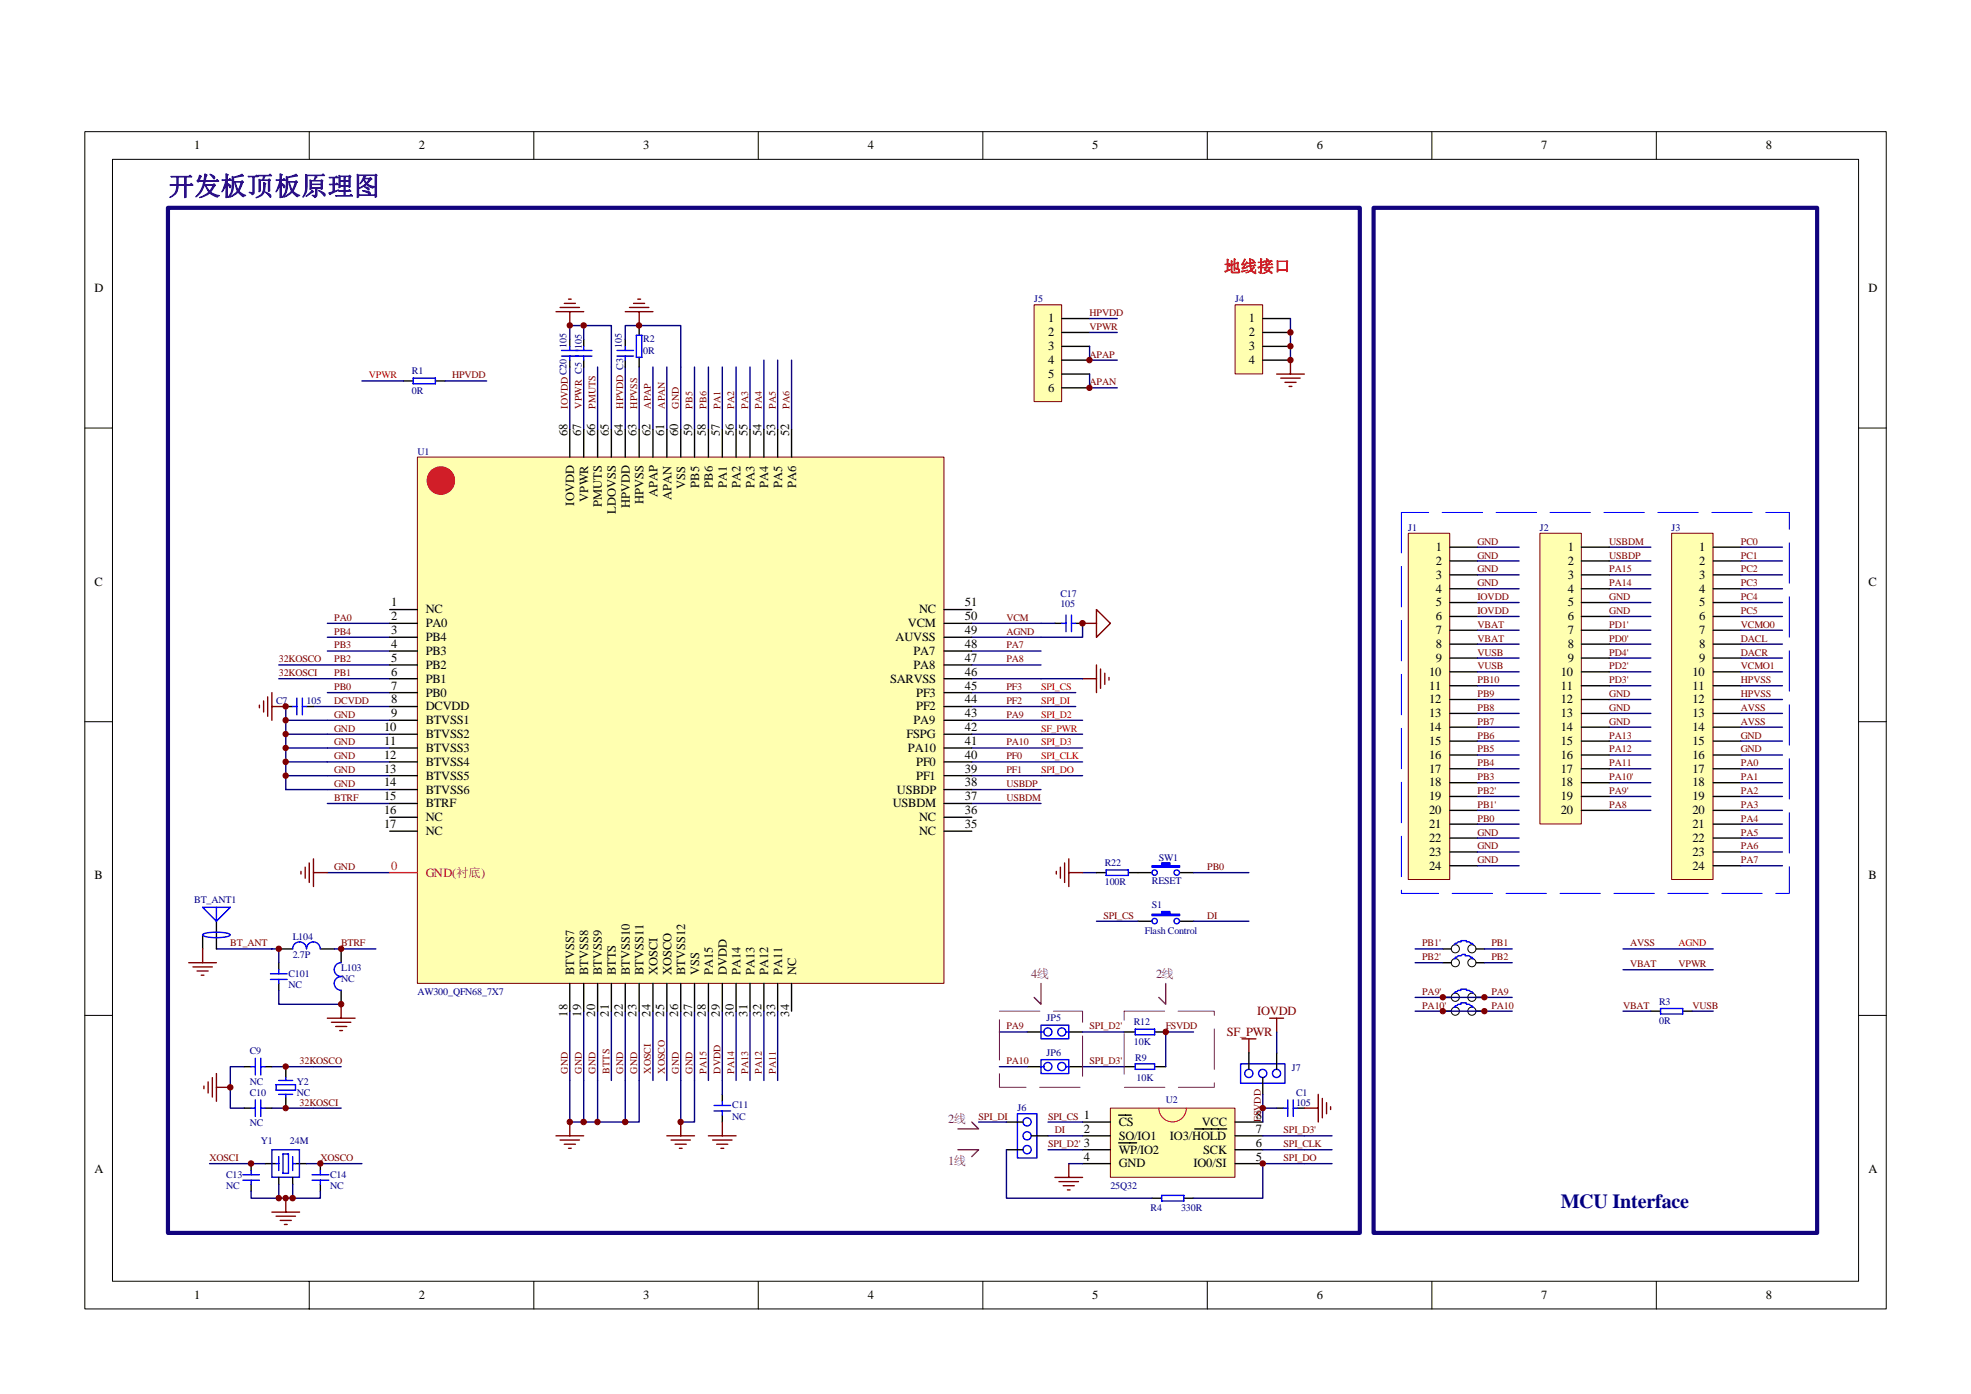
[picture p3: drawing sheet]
<svg xmlns="http://www.w3.org/2000/svg" width="297mm" height="210mm" viewBox="0 0 297 210" stroke-linecap="round" stroke-linejoin="round" font-family="sans-serif">
<g fill="none" stroke="#000" stroke-width=".15">
<path d="M12.8 19.8h271.5v177.4h-271.5zM46.6 19.8v4.2M80.5 19.8v4.2M114.3 19.8v4.2M148.1 19.8v4.2M181.9 19.8v4.2M215.8 19.8v4.2M249.6 19.8v4.2M17 24h263.1v169h-263.1zM12.8 64.5h4.2M280.1 64.5h4.2M12.8 108.7h4.2"/>
<path d="M280.1 108.7h4.2M12.8 153h4.2M280.1 153h4.2M46.6 193v4.2M80.5 193v4.2M114.3 193v4.2M148.1 193v4.2M181.9 193v4.2M215.8 193v4.2M249.6 193v4.2"/>
</g>
<path d="M25.3 31.3h179.6v154.4h-179.6zM207 31.3h66.9v154.4h-66.9z" fill="none" stroke="#11037e" stroke-width=".63"/>
<path d="M212.3 80.3h6.2v52.2h-6.2z" fill="#ffffb0"/>
<path d="M212.2 80.3h6.3v52.2h-6.3z" fill="none" stroke="#800000" stroke-width=".15"/>
<g fill="none" stroke="#000" stroke-width=".21">
<path d="M218.5 82.4h4.2M218.5 84.5h4.2M218.5 86.6h4.2M218.5 88.7h4.2M218.5 90.8h4.2M218.5 92.9h4.2M218.5 94.9h4.2M218.5 97h4.2M218.5 99.1h4.2M218.5 101.2h4.2M218.5 103.3h4.2M218.5 105.4h4.2"/>
<path d="M218.5 107.5h4.2M218.5 109.5h4.2M218.5 111.6h4.2M218.5 113.7h4.2M218.5 115.8h4.2M218.5 117.9h4.2M218.5 120h4.2M218.5 122.1h4.2M218.5 124.1h4.2M218.5 126.2h4.2M218.5 128.3h4.2M218.5 130.4h4.2"/>
</g>
<g fill="none" stroke="#000080" stroke-width=".21">
<path d="M222.7 82.4h6.2M222.7 84.5h6.2M222.7 86.6h6.2M222.7 88.7h6.2M222.7 90.8h6.2M222.7 92.9h6.2M222.7 94.9h6.2M222.7 97h6.2M222.7 99.1h6.2M222.7 101.2h6.2M222.7 103.3h6.2M222.7 105.4h6.2"/>
<path d="M222.7 107.5h6.2M222.7 109.5h6.2M222.7 111.6h6.2M222.7 113.7h6.2M222.7 115.8h6.2M222.7 117.9h6.2M222.7 120h6.2M222.7 122.1h6.2M222.7 124.1h6.2M222.7 126.2h6.2M222.7 128.3h6.2M222.7 130.4h6.2"/>
</g>
<path d="M251.9 80.3h6.3v52.2h-6.3z" fill="#ffffb0"/>
<path d="M251.9 80.3h6.3v52.2h-6.3z" fill="none" stroke="#800000" stroke-width=".15"/>
<g fill="none" stroke="#000" stroke-width=".21">
<path d="M258.2 82.4h4.2M258.2 84.5h4.2M258.2 86.6h4.2M258.2 88.7h4.2M258.2 90.8h4.2M258.2 92.9h4.2M258.2 94.9h4.2M258.2 97h4.2M258.2 99.1h4.2M258.2 101.2h4.2M258.2 103.3h4.2M258.2 105.4h4.2"/>
<path d="M258.2 107.5h4.2M258.2 109.5h4.2M258.2 111.6h4.2M258.2 113.7h4.2M258.2 115.8h4.2M258.2 117.9h4.2M258.2 120h4.2M258.2 122.1h4.2M258.2 124.1h4.2M258.2 126.2h4.2M258.2 128.3h4.2M258.2 130.4h4.2"/>
</g>
<g fill="none" stroke="#000080" stroke-width=".21">
<path d="M242.5 82.4h6.3M242.5 84.5h6.3M242.5 86.6h6.3M242.5 88.7h6.3M242.5 90.8h6.3M242.5 92.9h6.3M242.5 94.9h6.3M242.5 97h6.3M242.5 99.1h6.3M262.4 82.4h6.2M262.4 84.5h6.2M262.4 86.6h6.2"/>
<path d="M262.4 88.7h6.2M262.4 90.8h6.2M262.4 92.9h6.2M262.4 94.9h6.2M262.4 97h6.2M262.4 99.1h6.2M242.5 101.2h6.3M242.5 103.3h6.3M242.5 105.4h6.3M242.5 107.5h6.3M242.5 109.5h6.3M242.5 111.6h6.3"/>
<path d="M242.5 113.7h6.3M242.5 115.8h6.3M242.5 117.9h6.3M242.5 120h6.3M262.4 101.2h6.2M262.4 103.3h6.2M262.4 105.4h6.2M262.4 107.5h6.2M262.4 109.5h6.2M262.4 111.6h6.2M262.4 113.7h6.2M262.4 115.8h6.2"/>
<path d="M262.4 117.9h6.2M262.4 120h6.2M242.5 122.1h6.3M262.4 122.1h6.2M262.4 124.1h6.2M262.4 126.2h6.2M262.4 128.3h6.2M262.4 130.4h6.2"/>
</g>
<path d="M232.1 80.3h6.2v43.8h-6.2z" fill="#ffffb0"/>
<path d="M232.1 80.3h6.2v43.8h-6.2z" fill="none" stroke="#800000" stroke-width=".15"/>
<g fill="none" stroke="#000" stroke-width=".21">
<path d="M238.3 82.4h4.2M238.3 84.5h4.2M238.3 86.6h4.2M238.3 88.7h4.2M238.3 90.8h4.2M238.3 92.9h4.2M238.3 94.9h4.2M238.3 97h4.2M238.3 99.1h4.2M238.3 101.2h4.2M238.3 103.3h4.2M238.3 105.4h4.2"/>
<path d="M238.3 107.5h4.2M238.3 109.5h4.2M238.3 111.6h4.2M238.3 113.7h4.2M238.3 115.8h4.2M238.3 117.9h4.2M238.3 120h4.2M238.3 122.1h4.2"/>
</g>
<path d="M186.2 45.9h4.1v10.4h-4.1z" fill="#ffffb0"/>
<path d="M186.1 45.9h4.2v10.4h-4.2z" fill="none" stroke="#800000" stroke-width=".15"/>
<path d="M190.3 48h4.2M190.3 50.1h4.2M190.3 52.2h4.2M190.3 54.3h4.2" fill="none" stroke="#000" stroke-width=".21"/>
<path d="M192.4 56.3h4.2M193 57h2.9M193.7 57.6h1.6M194.3 58.2h.4M194.5 54.3v2" fill="none" stroke="#800000" stroke-width=".21"/>
<path d="M194.5 48v6.3" fill="none" stroke="#000080" stroke-width=".21"/>
<path d="M167.4 166.9h18.7v10.4h-18.7z" fill="#ffffb0"/>
<path d="M167.3 166.9h18.8v10.4h-18.8z" fill="none" stroke="#800000" stroke-width=".15"/>
<g fill="none" stroke="#000" stroke-width=".21">
<path d="M85.9 51.1v1.1M85.9 54.3v1M88 51.1v1.1M88 54.3v1M94.2 51.1v1.1M94.2 54.3v1M159 93.9h1M162.1 93.9h1M43.1 106.4h1M46.2 106.4h1M108.9 164.8v1.1M108.9 168v1"/>
<path d="M163.1 169h4.2M163.1 171.1h4.2M163.1 173.2h4.2M163.1 175.3h4.2M168.6 168h1.9M168.6 172.1h2.7M180.1 170.1h4.8M186.1 169h4.2M186.1 171.1h4.2M186.1 173.2h4.2M186.1 175.3h4.2"/>
</g>
<path d="M174.6 166.9a2.07 2.07 0 0 0 2.1 2.1 2.07 2.07 0 0 0 2.1-2.1" fill="none" stroke="#bf0000" stroke-width=".15"/>
<g fill="none" stroke="#800000" stroke-width=".21">
<path d="M83.8 46.9h4.2M84.4 46.3h2.9M85 45.7h1.7M85.7 45.1h.4M85.9 46.9v2.1M163.1 93.9h2.1M165.2 91.8l2.1 2.1-2.1 2.1zM187.2 156.5h2.1M188.2 156.5v2.1M106.8 171.1h4.1M107.4 171.7h2.9M108 172.4h1.7"/>
<path d="M108.6 173h.5M108.9 169v2.1M159 177.4h4.1M159.6 178h2.9M160.2 178.6h1.7M160.9 179.2h.4M161.1 175.3v2.1"/>
</g>
<g fill="none" stroke="#000080" stroke-width=".21">
<path d="M85.9 49v2.1M85.9 55.3v9.4M88 55.3v9.4M92.1 55.3v9.4M94.2 55.3v9.4M96.3 55.3v9.4M98.4 55.3v9.4M100.5 55.3v9.4M102.6 55.3v9.4M104.7 55.3v9.4M106.8 55.3v9.4M108.9 55.3v9.4"/>
<path d="M110.9 55.3v9.4M113 55.3v9.4M49.3 98.1h9.4M49.3 96h9.4M49.3 93.9h9.4M42 100.2h16.7M42 102.2h16.7M47.2 106.4h11.5M49.3 104.3h9.4M49.3 110.6h9.4M49.3 116.8h9.4M49.3 108.5h9.4"/>
<path d="M49.3 112.7h9.4M49.3 114.8h9.4M49.3 118.9h9.4M156.9 106.4h5.2M156.9 110.6h6.2M156.9 116.8h6.2M49.3 121h9.4M49.3 131.4h9.4M85.9 152.3v10.5M88 152.3v10.5M90.1 152.3v10.5M92.1 152.3v10.5"/>
<path d="M94.2 152.3v10.5M96.3 152.3v10.5M98.4 152.3v10.5M100.5 152.3v10.5M102.6 152.3v10.5M104.7 152.3v10.5M108.9 162.8v2M157.9 171.1h5.2M157.9 169h5.2M157.9 173.2h5.2M161.1 175.3h2M190.3 171.1h6.3"/>
<path d="M190.3 175.3h6.3M190.3 173.2h6.3"/>
</g>
<g fill="none" stroke="#00f" stroke-width=".21">
<path d="M84.6 52.8h4.6M84.6 53.6h4.6M85.9 52.2v.6M85.9 53.6v.7M88 52.2v.6M88 53.6v.7M93 52.8h2.5M93 53.6h2.5M94.2 52.2v.6M94.2 53.6v.7M160 93.9h.7M160.7 92.6v2.5"/>
<path d="M161.5 93.9h.6M161.5 92.6v2.5M44.1 106.4h.6M44.7 105.2v2.5M45.6 106.4h.6M45.6 105.2v2.5M107.6 166.5h2.5M107.6 167.3h2.5M108.9 165.9v.6M108.9 167.3v.7"/>
</g>
<g fill="none" stroke="#11037e" stroke-width=".21">
<path d="M115.1 54.3v10.4M117.2 54.3v10.4M119.3 54.3v10.4M146.4 98.1h10.5M146.4 96h10.5M146.4 93.9h10.5M146.4 104.3h15.7M146.4 118.9h10.5M146.4 106.4h10.5M146.4 110.6h10.5M146.4 114.8h16.7M146.4 116.8h10.5"/>
<path d="M146.4 108.5h16.7M146.4 100.2h10.5M146.4 112.7h16.7M146.4 102.2h10.5M146.4 121h10.5M106.8 152.3v10.5M108.9 152.3v10.5M110.9 152.3v10.5M113 152.3v10.5"/>
</g>
<path d="M62.9 68.9h79.4v79.2h-79.4z" fill="#ffffb0"/>
<path d="M62.9 68.9h79.4v79.2h-79.4z" fill="none" stroke="#800000" stroke-width=".15"/>
<g fill="none" stroke="#000" stroke-width=".21">
<path d="M60.8 57.4h1.5M65.6 57.4h1.5M96.3 49v1.5M96.3 53.8v1.5M85.9 64.7v4.2M88 64.7v4.2M90.1 64.7v4.2M92.1 64.7v4.2M94.2 64.7v4.2M96.3 64.7v4.2M98.4 64.7v4.2M100.5 64.7v4.2"/>
<path d="M102.6 64.7v4.2M104.7 64.7v4.2M106.8 64.7v4.2M108.9 64.7v4.2M110.9 64.7v4.2M113 64.7v4.2M115.1 64.7v4.2M117.2 64.7v4.2M119.3 64.7v4.2M58.7 91.8h4.2M58.7 93.9h4.2M58.7 96h4.2"/>
<path d="M58.7 98.1h4.2M142.3 91.8h4.1M142.3 93.9h4.1M142.3 96h4.1M142.3 98.1h4.1M58.7 100.2h4.2M58.7 102.2h4.2M58.7 104.3h4.2M58.7 106.4h4.2M58.7 108.5h4.2M58.7 110.6h4.2M58.7 112.7h4.2"/>
<path d="M58.7 114.8h4.2M58.7 116.8h4.2M58.7 118.9h4.2M142.3 100.2h4.1M142.3 102.2h4.1M142.3 104.3h4.1M142.3 106.4h4.1M142.3 108.5h4.1M142.3 110.6h4.1M142.3 112.7h4.1M142.3 114.8h4.1M142.3 116.8h4.1"/>
<path d="M142.3 118.9h4.1M32.6 138.8v4.1M58.7 121h4.2M58.7 123.1h4.2M58.7 125.2h4.2M142.3 121h4.1M142.3 123.1h4.1M142.3 125.2h4.1M165.2 131.4h1.5M170 131.4h3.6M171.5 138.8h2.1M177.8 131.4h2.1"/>
<path d="M177.8 138.8h2.1M30.5 140.8v2.1M42 145v1.1M42 148.1v1.1M42 142.9h2.1M48.3 142.9h2.1M51.4 142.9v2.1M51.4 149.2v2.1M85.9 148.1v4.2M88 148.1v4.2M90.1 148.1v4.2M92.1 148.1v4.2"/>
<path d="M94.2 148.1v4.2M96.3 148.1v4.2M98.4 148.1v4.2M100.5 148.1v4.2M102.6 148.1v4.2M104.7 148.1v4.2M106.8 148.1v4.2M108.9 148.1v4.2M110.9 148.1v4.2M113 148.1v4.2M115.1 148.1v4.2M117.2 148.1v4.2"/>
<path d="M119.3 148.1v4.2M154.8 155.4h2.1M161.1 155.4h2M169.4 155.4h1.7M174 155.4h1.7M217.5 142.9h1.2M217.5 145h1.2M217.5 150.2h1.2M217.5 152.3h1.2M222.5 142.9h1.2M222.5 145h1.2M222.5 150.2h1.2"/>
<path d="M222.5 152.3h1.2M36.8 166.9h1M36.8 160.7h1M37.8 175.3v1M37.8 178.4v1.1M39.9 175.3h1.7M39.9 166.9h1.1M39.9 160.7h1.1M42 177.4v1M43.1 160.7v1.6M43.1 165.2v1.7M44.1 177.4v1"/>
<path d="M44.5 175.3h1.7M48.3 175.3v1M48.3 178.4v1.1M154.8 160.7h2.1M161.1 160.7h2M169.4 160.7h1.7M174 160.7h1.7M192.4 166.9h1M195.5 166.9h1.1"/>
</g>
<circle cx="66.4" cy="72.4" r="2.08" fill="#ee0e22" stroke="#ee0e22" stroke-width=".15"/>
<path d="M58.7 131.4h4.2" fill="none" stroke="#ee0e22" stroke-width=".21"/>
<g fill="none" stroke="#000080" stroke-width=".21">
<path d="M54.5 57.4h6.3M67.1 57.4h6.2M85.9 49h6.2v6.3M88 49v2.1M90.1 55.3v9.4M94.2 51.1v-2.1h8.4v6.3M156.9 93.9h2.1M163.1 93.9v2.1h-6.2M43.1 112.7h6.2M43.1 114.8h6.2M43.1 116.8h6.2M43.1 106.4v12.5h6.2"/>
<path d="M43.1 110.6h6.2M43.1 108.5h6.2M156.9 102.2h6.2M163.1 131.4h2.1M165.2 138.8h6.3M179.9 131.4h8.3M179.9 138.8h8.3M32.6 142.9h9.4v2.1M42 149.2v2.1h9.4M50.4 142.9h6.2M115.1 152.3v10.5M117.2 152.3v10.5"/>
<path d="M150.6 155.4h4.2M163.1 155.4h6.3M179.9 155.4h-4.2v5.3M213.3 142.9h4.2M213.3 145h4.2M213.3 150.2h4.2M213.3 152.3h4.2M223.7 142.9h4.2M223.7 145h4.2M223.7 150.2h4.2M223.7 152.3h4.2M244.6 142.9h13.6"/>
<path d="M244.6 146.1h13.6M31.6 175.3h8.3M36.8 160.7h-2.1v6.2h2.1M37.8 179.5v1h10.5v-1M41 160.7h10.4M41 166.9h10.4M42 178.4v2.1M44.1 178.4v2.1M46.2 175.3h8.3M85.9 162.8v6.2h4.2v-6.2M88 162.8v6.2M94.2 162.8v6.2h-4.1"/>
<path d="M96.3 162.8v6.2h-2.1M102.6 162.8v6.2h2.1v-6.2M150.6 160.7h4.2M163.1 160.7h6.3M192.4 166.9h-2.1v2.1M196.6 175.3h4.1M196.6 171.1h4.1M196.6 173.2h4.1"/>
</g>
<g fill="#800000" stroke="#800000" stroke-width=".15">
<circle cx="163.1" cy="93.9" r=".42"/>
<circle cx="85.9" cy="169" r=".41"/>
<circle cx="88" cy="169" r=".42"/>
<circle cx="90" cy="169" r=".41"/>
<circle cx="94.2" cy="169" r=".42"/>
<circle cx="102.6" cy="169" r=".41"/>
<circle cx="43" cy="106.4" r=".4"/>
<circle cx="43" cy="112.7" r=".4"/>
<circle cx="43" cy="114.8" r=".41"/>
<circle cx="43" cy="116.8" r=".4"/>
<circle cx="43" cy="110.6" r=".4"/>
<circle cx="43" cy="108.5" r=".41"/>
<circle cx="96.3" cy="49" r=".4"/>
<circle cx="85.9" cy="49" r=".4"/>
<circle cx="88" cy="49" r=".41"/>
<circle cx="48.3" cy="175.3" r=".4"/>
<circle cx="37.8" cy="175.3" r=".41"/>
<circle cx="42" cy="180.5" r=".41"/>
<circle cx="44.1" cy="180.5" r=".42"/>
<circle cx="43" cy="160.7" r=".4"/>
<circle cx="43" cy="166.9" r=".4"/>
<circle cx="42" cy="142.9" r=".4"/>
<circle cx="51.4" cy="151.3" r=".41"/>
<circle cx="51.4" cy="142.9" r=".4"/>
</g>
<path d="M211.2 77.2v57.4h58.5v-57.4h-58.5" fill="none" stroke="#00f" stroke-width=".15" stroke-dasharray="6.1 2"/>
<g fill="none" stroke="#800000" stroke-width=".21">
<path d="M94.2 46.9h4.2M94.9 46.3h2.9M95.5 45.7h1.7M96.1 45.1h.4M96.3 46.9v2.1M39.1 106.2v.4M39.7 105.6v1.7M40.3 105v2.9M41 104.3v4.2M41 106.4h2.1M163.1 102.2h2.1M165.2 100.2v4.1"/>
<path d="M165.9 100.8v2.9M166.5 101.4v1.7M167.1 102v.4M45.4 131.3v.4M46 130.6v1.7M46.6 130v2.9M47.2 129.4v4.1M47.2 131.4h2.1M28.4 145h4.2M29.1 145.6h2.9M29.7 146.3h1.7M30.3 146.9h.4"/>
<path d="M30.5 142.9v2.1M49.3 153.4h4.2M50 154h2.9M50.6 154.6h1.7M51.2 155.2h.4M51.4 151.3v2.1M30.7 163.6v.4M31.4 163v1.6M32 162.3v2.9M32.6 161.7v4.2M32.6 163.8h2.1M83.8 171.1h4.2"/>
<path d="M84.4 171.7h2.9M85 172.4h1.7M85.7 173h.4M85.9 169v2.1M100.5 171.1h4.2M101.1 171.7h3M101.7 172.4h1.7M102.4 173h.4M102.6 169v2.1M196.6 166.9h2.1M198.7 164.8v4.2M199.3 165.5v2.9"/>
<path d="M199.9 166.1v1.7M200.5 166.7v.4M41 182.6h4.1M41.6 183.2h2.9M42.2 183.8h1.7M42.9 184.4h.4M43.1 180.5v2.1"/>
</g>
<g fill="none" stroke="#00f" stroke-width=".21">
<path d="M62.3 57h3.3v.8h-3.3zM95.9 50.5h.8v3.3h-.8zM30.5 136.7h4.2l-2.1 2.1zM32.6 136.7v2.1M166.7 131h3.3v.9h-3.3zM30.6 140.7a7.3 7.3 0 0 1 4 0l.1 .1a4 4 0 0 1-2.7 .4 1.82 1.82 0 0 1-1.5-.4zM38.5 159.4v2.5M39.3 159.4v2.5M40.8 147.5h2.5M40.8 146.7h2.5M42 146.1v.6M42 147.5v.6"/>
<path d="M44.1 142.9a1.05 1.05 0 0 1 1.1-1 1.05 1.05 0 0 1 1 1 1.03 1.03 0 0 1 1-1 1.03 1.03 0 0 1 1.1 1M51.4 147.1a1.03 1.03 0 0 0-1 1 1.03 1.03 0 0 0 1 1.1M51.4 145a1.04 1.04 0 0 0-1 1.1 1.04 1.04 0 0 0 1 1M156.9 154.4h4.2v2.1h-4.2zM156.9 159.6h4.2v2.1h-4.2zM156.9 155.4h.4M160.7 155.4h.4M171.1 155h2.9v.9h-2.9zM219.1 142.3l.6-.4h.5v-.2h.8v.2h.4l.7 .4M219.1 144.4h.2v-.2h.2l.2-.2h.5l.2-.2h.4v.2h.6l.2 .2h.2v.2h.3M219.1 149.6l.6-.4h.5v-.2h.8v.2h.4l.7 .4M219.1 151.7h.2v-.2h.2l.2-.2h.5v-.2h.8v.2h.4l.2 .2h.2v.2h.3"/>
<path d="M36.6 177h2.5M36.6 177.8h2.5M37.8 176.3v.7M37.8 177.8v.6M37.8 166.9h.7M37.8 160.7h.7M38.5 165.7v2.5M39.3 166.9h.6M39.3 160.7h.6M39.3 165.7v2.5M41.6 175.3h.4M41.6 163.4h2.9v.8h-2.9z"/>
<path d="M42 174.2v2.1M42 164.8h2.1M42 162.8h2.1M42.6 173.8h.9v2.9h-.9zM43.1 162.3v.5M43.1 164.8v.4M44.1 174.2v2.1M44.1 175.3h.4M47 177h2.5M47 177.8h2.5M48.3 176.3v.7M48.3 177.8v.6"/>
<path d="M156.9 160.7h.4M160.7 160.7h.4M171.1 160.3h2.9v.8h-2.9zM193.4 166.9h.7M194.1 165.7v2.5M194.9 166.9h.6M194.9 165.7v2.5"/>
<circle cx="174" cy="131.4" r=".4"/>
<circle cx="174" cy="138.7" r=".4"/>
<circle cx="177.3" cy="131.4" r=".41"/>
<circle cx="177.3" cy="138.7" r=".41"/>
<circle cx="157.9" cy="155.4" r=".62"/>
<circle cx="160" cy="155.4" r=".62"/>
<circle cx="157.9" cy="160.7" r=".62"/>
<circle cx="160" cy="160.7" r=".62"/>
</g>
<path d="M41 173.2h4.1v4.1h-4.1z" fill="none" stroke="#0000bf" stroke-width=".21"/>
<g fill="#00f" stroke="#00f" stroke-width=".21">
<path d="M173.6 130.4h1.5v-.4h1.2v.4h1.5v.2h-4.2z" fill-rule="evenodd"/>
<path d="M173.6 137.7h1.5v-.4h1.2v.4h1.5v.2h-4.2z" fill-rule="evenodd"/>
</g>
<g fill="none" stroke="#000" stroke-width=".15">
<circle cx="219.3" cy="150.2" r=".62"/>
<circle cx="219.3" cy="152.3" r=".62"/>
<circle cx="219.3" cy="145" r=".62"/>
<circle cx="219.3" cy="142.9" r=".62"/>
<circle cx="221.8" cy="150.2" r=".62"/>
<circle cx="221.8" cy="152.3" r=".62"/>
<circle cx="221.8" cy="142.9" r=".62"/>
<circle cx="221.8" cy="145" r=".62"/>
</g>
<path d="M156.9 148.1v3.2l-1.1-1.1M175.7 148.1v3.2l-1.1-1.1" fill="none" stroke="#800080" stroke-width=".21"/>
<path d="M150.6 152.3h12.5v11.5h-12.5v-11.5M169.4 152.3h13.6v11.5h-13.6v-11.5" fill="none" stroke="#800080" stroke-width=".15" stroke-dasharray="6.1 2"/>
<path d="M155.9 45.9h4.1v14.6h-4.1z" fill="#ffffb0"/>
<path d="M155.8 45.9h4.2v14.6h-4.2z" fill="none" stroke="#800000" stroke-width=".15"/>
<g fill="none" stroke="#000" stroke-width=".21">
<path d="M160 48h4.2M160 50.1h4.2M160 52.2h4.2M160 54.3h4.2M160 56.3h4.2M160 58.4h4.2M188.2 158.6v2.5M192.4 158.6v2.5M248.8 152.3h1.4M253.6 152.3h1.5M151.7 169h2.5M151.7 173.2h2.5"/>
<path d="M155.4 171.1h2.5M190.3 162.3v2.5M173.6 180.5h1.5M178.4 180.5h1.5"/>
</g>
<g fill="none" stroke="#000080" stroke-width=".21">
<path d="M164.2 52.2v2.1h4.2M164.2 56.3v2.1h4.2M164.2 48h4.2M164.2 50.1h4.2M192.4 155.4v3.2M217.5 150.2h6.2M217.5 152.3h6.2M244.6 152.3h4.2M255.1 152.3h3.1M147.5 169h4.2M151.7 173.2v7.3h21.9M190.3 175.3v5.2h-10.4"/>
<path d="M190.3 164.8v2.1"/>
</g>
<g fill="#800000" stroke="#800000" stroke-width=".15">
<circle cx="194.5" cy="50.1" r=".41"/>
<circle cx="194.5" cy="52.2" r=".4"/>
<circle cx="194.5" cy="54.2" r=".41"/>
<circle cx="164.2" cy="54.2" r=".41"/>
<circle cx="164.2" cy="58.4" r=".4"/>
<circle cx="43" cy="180.5" r=".41"/>
<circle cx="34.7" cy="163.8" r=".41"/>
<circle cx="217.4" cy="150.2" r=".4"/>
<circle cx="223.7" cy="150.2" r=".4"/>
<circle cx="217.4" cy="152.3" r=".4"/>
<circle cx="223.7" cy="152.3" r=".4"/>
<circle cx="190.3" cy="175.3" r=".41"/>
<circle cx="190.3" cy="166.9" r=".41"/>
<circle cx="175.7" cy="155.4" r=".41"/>
</g>
<g fill="none" stroke="#00f" stroke-width=".21">
<path d="M250.2 151.9h3.4v.8h-3.4zM153.3 167.8h3v6.6h-3zM187 160.3h6.7v2.9h-6.7zM175.1 180.1h3.3v.8h-3.3z"/>
<circle cx="154.8" cy="173.2" r=".62"/>
<circle cx="154.8" cy="169" r=".62"/>
<circle cx="154.8" cy="171.1" r=".62"/>
<circle cx="188.2" cy="161.7" r=".62"/>
<circle cx="190.3" cy="161.7" r=".62"/>
<circle cx="192.4" cy="161.7" r=".62"/>
</g>
<path d="M159.2 131.3v.4M159.8 130.6v1.7M160.4 130v2.9M161.1 129.4v4.1M161.1 131.4h2M191.3 153.4h2.1M192.4 153.4v2" fill="none" stroke="#800000" stroke-width=".21"/>
<path d="M144.4 173.2h3.1l-1.1 1M146.4 169l1.1 1.1h-3.1" fill="none" stroke="#800080" stroke-width=".21"/>
<text font-size="4" fill="#30007a" x="25.3" y="29.4">开发板顶板原理图</text>
<text font-size="3" fill="#000080" x="235.2" y="181.9">MCU Interface</text>
<text font-size="2.5" fill="#ee0e22" x="184.5" y="41">地线接口</text>
<g font-size="1.9">
<text x="29.3" y="22.5">1</text>
<text x="63.1" y="22.5">2</text>
<text x="96.9" y="22.5">3</text>
<text x="130.8" y="22.5">4</text>
<text x="164.6" y="22.5">5</text>
<text x="198.5" y="22.5">6</text>
<text x="232.3" y="22.5">7</text>
<text x="266.1" y="22.5">8</text>
<text x="14.2" y="44">D</text>
<text x="281.6" y="44">D</text>
<text x="157.9" y="48.6">1</text>
<text x="157.9" y="50.7">2</text>
<text x="157.9" y="52.7">3</text>
<text x="188.2" y="48.6">1</text>
<text x="188.2" y="50.7">2</text>
<text x="188.2" y="52.7">3</text>
<text x="157.9" y="54.8">4</text>
<text x="157.9" y="56.9">5</text>
<text x="157.9" y="59">6</text>
<text x="188.2" y="54.8">4</text>
<text x="85.5" y="65.7" transform="rotate(-90 85.5 65.7)">68</text>
<text x="87.6" y="65.7" transform="rotate(-90 87.6 65.7)">67</text>
<text x="89.7" y="65.7" transform="rotate(-90 89.7 65.7)">66</text>
<text x="91.8" y="65.7" transform="rotate(-90 91.8 65.7)">65</text>
<text x="93.8" y="65.7" transform="rotate(-90 93.8 65.7)">64</text>
<text x="95.9" y="65.7" transform="rotate(-90 95.9 65.7)">63</text>
<text x="98" y="65.7" transform="rotate(-90 98 65.7)">62</text>
<text x="100.1" y="65.7" transform="rotate(-90 100.1 65.7)">61</text>
<text x="102.2" y="65.7" transform="rotate(-90 102.2 65.7)">60</text>
<text x="104.3" y="65.7" transform="rotate(-90 104.3 65.7)">59</text>
<text x="106.4" y="65.7" transform="rotate(-90 106.4 65.7)">58</text>
<text x="108.5" y="65.7" transform="rotate(-90 108.5 65.7)">57</text>
<text x="110.6" y="65.7" transform="rotate(-90 110.6 65.7)">56</text>
<text x="112.6" y="65.7" transform="rotate(-90 112.6 65.7)">55</text>
<text x="114.7" y="65.7" transform="rotate(-90 114.7 65.7)">54</text>
<text x="116.8" y="65.7" transform="rotate(-90 116.8 65.7)">53</text>
<text x="118.9" y="65.7" transform="rotate(-90 118.9 65.7)">52</text>
<text x="86.5" y="76.2" transform="rotate(-90 86.5 76.2)">IOVDD</text>
<text x="88.6" y="75.5" transform="rotate(-90 88.6 75.5)">VPWR</text>
<text x="90.7" y="76.4" transform="rotate(-90 90.7 76.4)">PMUTS</text>
<text x="92.8" y="77.4" transform="rotate(-90 92.8 77.4)">LDOVSS</text>
<text x="94.9" y="76.6" transform="rotate(-90 94.9 76.6)">HPVDD</text>
<text x="97" y="75.9" transform="rotate(-90 97 75.9)">HPVSS</text>
<text x="99.1" y="74.9" transform="rotate(-90 99.1 74.9)">APAP</text>
<text x="101.2" y="75.3" transform="rotate(-90 101.2 75.3)">APAN</text>
<text x="103.2" y="73.7" transform="rotate(-90 103.2 73.7)">VSS</text>
<text x="105.3" y="73.4" transform="rotate(-90 105.3 73.4)">PB5</text>
<text x="107.4" y="73.4" transform="rotate(-90 107.4 73.4)">PB6</text>
<text x="109.5" y="73.4" transform="rotate(-90 109.5 73.4)">PA1</text>
<text x="111.6" y="73.4" transform="rotate(-90 111.6 73.4)">PA2</text>
<text x="113.7" y="73.4" transform="rotate(-90 113.7 73.4)">PA3</text>
<text x="115.8" y="73.4" transform="rotate(-90 115.8 73.4)">PA4</text>
<text x="117.9" y="73.4" transform="rotate(-90 117.9 73.4)">PA5</text>
<text x="120" y="73.4" transform="rotate(-90 120 73.4)">PA6</text>
<text x="216.4" y="83">1</text>
<text x="236.3" y="83">1</text>
<text x="256.1" y="83">1</text>
<text x="14.2" y="88.2">C</text>
<text x="216.4" y="85.1">2</text>
<text x="216.4" y="87.2">3</text>
<text x="216.4" y="89.3">4</text>
<text x="236.3" y="85.1">2</text>
<text x="236.3" y="87.2">3</text>
<text x="236.3" y="89.3">4</text>
<text x="256.1" y="85.1">2</text>
<text x="256.1" y="87.2">3</text>
<text x="256.1" y="89.3">4</text>
<text x="281.6" y="88.2">C</text>
<text x="58.9" y="91.4">1</text>
<text x="58.9" y="93.5">2</text>
<text x="58.9" y="95.5">3</text>
<text x="64.2" y="92.4">NC</text>
<text x="64.2" y="94.5">PA0</text>
<text x="136.8" y="94.5">VCM</text>
<text x="138.5" y="92.4">NC</text>
<text x="145.4" y="93.5">50</text>
<text x="145.4" y="91.4">51</text>
<text x="145.4" y="95.5">49</text>
<text x="216.4" y="91.4">5</text>
<text x="216.4" y="93.5">6</text>
<text x="216.4" y="95.5">7</text>
<text x="236.3" y="91.4">5</text>
<text x="236.3" y="93.5">6</text>
<text x="236.3" y="95.5">7</text>
<text x="256.1" y="91.4">5</text>
<text x="256.1" y="93.5">6</text>
<text x="256.1" y="95.5">7</text>
<text x="58.9" y="97.6">4</text>
<text x="58.9" y="99.7">5</text>
<text x="58.9" y="101.8">6</text>
<text x="64.2" y="96.6">PB4</text>
<text x="64.2" y="98.7">PB3</text>
<text x="64.2" y="100.8">PB2</text>
<text x="135" y="96.6">AUVSS</text>
<text x="137.7" y="100.8">PA8</text>
<text x="137.7" y="98.7">PA7</text>
<text x="145.4" y="99.7">47</text>
<text x="145.4" y="97.6">48</text>
<text x="145.4" y="101.8">46</text>
<text x="215.4" y="101.8">10</text>
<text x="216.4" y="97.6">8</text>
<text x="216.4" y="99.7">9</text>
<text x="235.2" y="101.8">10</text>
<text x="236.3" y="97.6">8</text>
<text x="236.3" y="99.7">9</text>
<text x="255.1" y="101.8">10</text>
<text x="256.1" y="97.6">8</text>
<text x="256.1" y="99.7">9</text>
<text x="58.9" y="103.9">7</text>
<text x="58.9" y="106">8</text>
<text x="64.2" y="102.8">PB1</text>
<text x="64.2" y="104.9">PB0</text>
<text x="64.2" y="107">DCVDD</text>
<text x="134.1" y="102.8">SARVSS</text>
<text x="138.1" y="107">PF2</text>
<text x="138.1" y="104.9">PF3</text>
<text x="145.4" y="106">44</text>
<text x="145.4" y="103.9">45</text>
<text x="215.4" y="103.9">11</text>
<text x="215.4" y="106">12</text>
<text x="235.2" y="103.9">11</text>
<text x="235.2" y="106">12</text>
<text x="255.1" y="103.9">11</text>
<text x="255.1" y="106">12</text>
<text x="57.9" y="110.1">10</text>
<text x="57.9" y="112.2">11</text>
<text x="58.9" y="108.1">9</text>
<text x="64.2" y="109.1">BTVSS1</text>
<text x="64.2" y="111.2">BTVSS2</text>
<text x="64.2" y="113.3">BTVSS3</text>
<text x="136.6" y="111.2">FSPG</text>
<text x="136.8" y="113.3">PA10</text>
<text x="137.7" y="109.1">PA9</text>
<text x="145.4" y="112.2">41</text>
<text x="145.4" y="108.1">43</text>
<text x="145.4" y="110.1">42</text>
<text x="215.4" y="108.1">13</text>
<text x="215.4" y="110.1">14</text>
<text x="215.4" y="112.2">15</text>
<text x="235.2" y="108.1">13</text>
<text x="235.2" y="110.1">14</text>
<text x="235.2" y="112.2">15</text>
<text x="255.1" y="108.1">13</text>
<text x="255.1" y="110.1">14</text>
<text x="255.1" y="112.2">15</text>
<text x="57.9" y="114.3">12</text>
<text x="57.9" y="116.4">13</text>
<text x="57.9" y="118.5">14</text>
<text x="64.2" y="115.4">BTVSS4</text>
<text x="64.2" y="117.4">BTVSS5</text>
<text x="64.2" y="119.5">BTVSS6</text>
<text x="135.2" y="119.5">USBDP</text>
<text x="138.1" y="117.4">PF1</text>
<text x="138.1" y="115.4">PF0</text>
<text x="145.4" y="116.4">39</text>
<text x="145.4" y="114.3">40</text>
<text x="145.4" y="118.5">38</text>
<text x="215.4" y="114.3">16</text>
<text x="215.4" y="116.4">17</text>
<text x="215.4" y="118.5">18</text>
<text x="235.2" y="114.3">16</text>
<text x="235.2" y="116.4">17</text>
<text x="235.2" y="118.5">18</text>
<text x="255.1" y="114.3">16</text>
<text x="255.1" y="116.4">17</text>
<text x="255.1" y="118.5">18</text>
<text x="57.9" y="120.6">15</text>
<text x="57.9" y="122.7">16</text>
<text x="57.9" y="124.7">17</text>
<text x="64.2" y="121.6">BTRF</text>
<text x="64.2" y="123.7">NC</text>
<text x="64.2" y="125.8">NC</text>
<text x="134.5" y="121.6">USBDM</text>
<text x="138.5" y="125.8">NC</text>
<text x="138.5" y="123.7">NC</text>
<text x="145.4" y="120.6">37</text>
<text x="145.4" y="124.7">35</text>
<text x="145.4" y="122.7">36</text>
<text x="215.4" y="120.6">19</text>
<text x="215.4" y="122.7">20</text>
<text x="215.4" y="124.7">21</text>
<text x="235.2" y="120.6">19</text>
<text x="235.2" y="122.7">20</text>
<text x="255.1" y="120.6">19</text>
<text x="255.1" y="122.7">20</text>
<text x="255.1" y="124.7">21</text>
<text x="215.4" y="126.8">22</text>
<text x="215.4" y="128.9">23</text>
<text x="215.4" y="131">24</text>
<text x="255.1" y="126.8">22</text>
<text x="255.1" y="128.9">23</text>
<text x="255.1" y="131">24</text>
<text x="14.2" y="132.5">B</text>
<text x="281.6" y="132.5">B</text>
<text x="86.5" y="146.9" transform="rotate(-90 86.5 146.9)">BTVSS7</text>
<text x="88.6" y="146.9" transform="rotate(-90 88.6 146.9)">BTVSS8</text>
<text x="90.7" y="146.9" transform="rotate(-90 90.7 146.9)">BTVSS9</text>
<text x="92.8" y="146.9" transform="rotate(-90 92.8 146.9)">BTTS</text>
<text x="94.9" y="146.9" transform="rotate(-90 94.9 146.9)">BTVSS10</text>
<text x="97" y="146.9" transform="rotate(-90 97 146.9)">BTVSS11</text>
<text x="99.1" y="146.9" transform="rotate(-90 99.1 146.9)">XOSCI</text>
<text x="101.2" y="146.9" transform="rotate(-90 101.2 146.9)">XOSCO</text>
<text x="103.2" y="146.9" transform="rotate(-90 103.2 146.9)">BTVSS12</text>
<text x="105.3" y="146.9" transform="rotate(-90 105.3 146.9)">VSS</text>
<text x="107.4" y="146.9" transform="rotate(-90 107.4 146.9)">PA15</text>
<text x="109.5" y="146.9" transform="rotate(-90 109.5 146.9)">DVDD</text>
<text x="111.6" y="146.9" transform="rotate(-90 111.6 146.9)">PA14</text>
<text x="113.7" y="146.9" transform="rotate(-90 113.7 146.9)">PA13</text>
<text x="115.8" y="146.9" transform="rotate(-90 115.8 146.9)">PA12</text>
<text x="117.9" y="146.9" transform="rotate(-90 117.9 146.9)">PA11</text>
<text x="120" y="146.9" transform="rotate(-90 120 146.9)">NC</text>
<text x="85.5" y="153.2" transform="rotate(-90 85.5 153.2)">18</text>
<text x="87.6" y="153.2" transform="rotate(-90 87.6 153.2)">19</text>
<text x="89.7" y="153.2" transform="rotate(-90 89.7 153.2)">20</text>
<text x="91.8" y="153.2" transform="rotate(-90 91.8 153.2)">21</text>
<text x="93.8" y="153.2" transform="rotate(-90 93.8 153.2)">22</text>
<text x="95.9" y="153.2" transform="rotate(-90 95.9 153.2)">23</text>
<text x="98" y="153.2" transform="rotate(-90 98 153.2)">24</text>
<text x="100.1" y="153.2" transform="rotate(-90 100.1 153.2)">25</text>
<text x="102.2" y="153.2" transform="rotate(-90 102.2 153.2)">26</text>
<text x="104.3" y="153.2" transform="rotate(-90 104.3 153.2)">27</text>
<text x="106.4" y="153.2" transform="rotate(-90 106.4 153.2)">28</text>
<text x="108.5" y="153.2" transform="rotate(-90 108.5 153.2)">29</text>
<text x="110.6" y="153.2" transform="rotate(-90 110.6 153.2)">30</text>
<text x="112.6" y="153.2" transform="rotate(-90 112.6 153.2)">31</text>
<text x="114.7" y="153.2" transform="rotate(-90 114.7 153.2)">32</text>
<text x="116.8" y="153.2" transform="rotate(-90 116.8 153.2)">33</text>
<text x="118.9" y="153.2" transform="rotate(-90 118.9 153.2)">34</text>
<text x="163.4" y="168.6">1</text>
<text x="163.4" y="170.6">2</text>
<text x="163.4" y="172.7">3</text>
<text x="168.6" y="169.6">CS</text>
<text x="168.6" y="171.7">SO/IO1</text>
<text x="168.6" y="173.8">WP/IO2</text>
<text x="176.3" y="171.7">IO3/HOLD</text>
<text x="181.1" y="169.6">VCC</text>
<text x="181.3" y="173.8">SCK</text>
<text x="189.3" y="172.7">6</text>
<text x="189.3" y="168.6">8</text>
<text x="189.3" y="170.6">7</text>
<text x="14.2" y="176.7">A</text>
<text x="163.4" y="174.8">4</text>
<text x="168.6" y="175.9">GND</text>
<text x="179.9" y="175.9">IO0/SI</text>
<text x="189.3" y="174.8">5</text>
<text x="281.6" y="176.7">A</text>
<text x="29.3" y="195.7">1</text>
<text x="63.1" y="195.7">2</text>
<text x="96.9" y="195.7">3</text>
<text x="130.8" y="195.7">4</text>
<text x="164.6" y="195.7">5</text>
<text x="198.5" y="195.7">6</text>
<text x="232.3" y="195.7">7</text>
<text x="266.1" y="195.7">8</text>
</g>
<g font-size="1.9" fill="#ee0e22">
<text x="58.9" y="131">0</text>
<text x="64.2" y="132">GND(衬底)</text>
</g>
<g font-size="1.9" fill="#800080">
<text x="155.4" y="147.3">4线</text>
<text x="174.2" y="147.3">2线</text>
<text x="142.9" y="169.2">2线</text>
<text x="142.9" y="175.5">1线</text>
</g>
<g font-size="1.9" fill="#800000">
<text x="189.5" y="152.9">IOVDD</text>
<text x="184.9" y="156">SF_PWR</text>
</g>
<g font-size="1.5" fill="#000080">
<text x="155.8" y="45.5">J5</text>
<text x="186.1" y="45.5">J4</text>
<text x="85.4" y="52.4" transform="rotate(-90 85.4 52.4)">105</text>
<text x="87.7" y="52.6" transform="rotate(-90 87.7 52.6)">105</text>
<text x="93.7" y="52.4" transform="rotate(-90 93.7 52.4)">105</text>
<text x="96.9" y="51.6">R2</text>
<text x="96.9" y="53.3">0R</text>
<text x="62.1" y="56.4">R1</text>
<text x="62.1" y="59.3">0R</text>
<text x="62.9" y="68.5">U1</text>
<text x="212.2" y="79.9">J1</text>
<text x="232.1" y="79.9">J2</text>
<text x="251.9" y="79.9">J3</text>
<text x="159.8" y="90">C17</text>
<text x="159.8" y="91.4">105</text>
<text x="41.6" y="106">C7</text>
<text x="46.2" y="106">105</text>
<text x="166.5" y="130.5">R22</text>
<text x="174.6" y="129.6">SW1</text>
<text x="29.3" y="136.1">BT_ANT1</text>
<text x="166.5" y="133.4">100R</text>
<text x="173.6" y="133.2">RESET</text>
<text x="173.6" y="136.7">S1</text>
<text x="44.1" y="141.5">L104</text>
<text x="172.5" y="140.7">Flash Control</text>
<text x="43.5" y="147.2">C101</text>
<text x="43.5" y="148.8">NC</text>
<text x="44.1" y="144.2">2.7P</text>
<text x="51.4" y="146.3">L103</text>
<text x="51.4" y="148">NC</text>
<text x="62.9" y="149.9">AW300_QFN68_7X7</text>
<text x="157.7" y="153.8">JP5</text>
<text x="170.9" y="154.5">R12</text>
<text x="250" y="151.3">R3</text>
<text x="250" y="154.2">0R</text>
<text x="37.6" y="158.8">C9</text>
<text x="157.7" y="159">JP6</text>
<text x="170.9" y="157.4">10K</text>
<text x="171.1" y="159.9">R9</text>
<text x="194.7" y="161.3">J7</text>
<text x="37.6" y="163.4">NC</text>
<text x="37.6" y="165.1">C10</text>
<text x="44.7" y="163.4">Y2</text>
<text x="44.7" y="165.1">NC</text>
<text x="110.3" y="167">C11</text>
<text x="153.3" y="167.4">J6</text>
<text x="171.3" y="162.8">10K</text>
<text x="175.7" y="166.1">U2</text>
<text x="195.3" y="165.1">C1</text>
<text x="195.3" y="166.5">105</text>
<text x="37.6" y="169.7">NC</text>
<text x="39.3" y="172.4">Y1</text>
<text x="43.7" y="172.4">24M</text>
<text x="110.3" y="168.6">NC</text>
<text x="34.1" y="177.4">C13</text>
<text x="34.1" y="179.1">NC</text>
<text x="49.7" y="177.4">C14</text>
<text x="49.7" y="179.1">NC</text>
<text x="167.3" y="179.1">25Q32</text>
<text x="173.4" y="182.4">R4</text>
<text x="178" y="182.4">330R</text>
</g>
<g font-size="1.5" fill="#800000">
<text x="164.2" y="47.6">HPVDD</text>
<text x="164.2" y="49.7">VPWR</text>
<text x="164.2" y="53.9">APAP</text>
<text x="68.1" y="57">HPVDD</text>
<text x="164.2" y="58">APAN</text>
<text x="85.6" y="61.6" transform="rotate(-90 85.6 61.6)">IOVDDC20</text>
<text x="87.7" y="61.6" transform="rotate(-90 87.7 61.6)">VPWR C5</text>
<text x="89.8" y="61.6" transform="rotate(-90 89.8 61.6)">PMUTS</text>
<text x="93.9" y="61.6" transform="rotate(-90 93.9 61.6)">HPVDD C3</text>
<text x="96" y="61.6" transform="rotate(-90 96 61.6)">HPVSS</text>
<text x="98.1" y="61.6" transform="rotate(-90 98.1 61.6)">APAP</text>
<text x="100.2" y="61.6" transform="rotate(-90 100.2 61.6)">APAN</text>
<text x="102.3" y="61.6" transform="rotate(-90 102.3 61.6)">GND</text>
<text x="104.4" y="61.6" transform="rotate(-90 104.4 61.6)">PB5</text>
<text x="106.5" y="61.6" transform="rotate(-90 106.5 61.6)">PB6</text>
<text x="108.6" y="61.6" transform="rotate(-90 108.6 61.6)">PA1</text>
<text x="110.7" y="61.6" transform="rotate(-90 110.7 61.6)">PA2</text>
<text x="112.7" y="61.6" transform="rotate(-90 112.7 61.6)">PA3</text>
<text x="114.8" y="61.6" transform="rotate(-90 114.8 61.6)">PA4</text>
<text x="116.9" y="61.6" transform="rotate(-90 116.9 61.6)">PA5</text>
<text x="119" y="61.6" transform="rotate(-90 119 61.6)">PA6</text>
<text x="222.7" y="82">GND</text>
<text x="242.5" y="82">USBDM</text>
<text x="262.4" y="82">PC0</text>
<text x="222.7" y="84.1">GND</text>
<text x="222.7" y="86.2">GND</text>
<text x="222.7" y="88.3">GND</text>
<text x="242.5" y="84.1">USBDP</text>
<text x="242.5" y="86.2">PA15</text>
<text x="242.5" y="88.3">PA14</text>
<text x="262.4" y="88.3">PC3</text>
<text x="262.4" y="86.2">PC2</text>
<text x="262.4" y="84.1">PC1</text>
<text x="50.4" y="95.6">PB4</text>
<text x="50.4" y="93.5">PA0</text>
<text x="151.7" y="95.6">AGND</text>
<text x="151.7" y="93.5">VCM</text>
<text x="222.7" y="94.6">VBAT</text>
<text x="222.7" y="92.5">IOVDD</text>
<text x="222.7" y="90.4">IOVDD</text>
<text x="242.5" y="94.6">PD1'</text>
<text x="242.5" y="90.4">GND</text>
<text x="242.5" y="92.5">GND</text>
<text x="262.4" y="94.6">VCMO0</text>
<text x="262.4" y="92.5">PC5</text>
<text x="262.4" y="90.4">PC4</text>
<text x="42" y="99.8">32KOSCO</text>
<text x="42" y="101.9">32KOSCI</text>
<text x="50.4" y="99.8">PB2</text>
<text x="50.4" y="101.9">PB1</text>
<text x="50.4" y="97.7">PB3</text>
<text x="151.7" y="99.8">PA8</text>
<text x="151.7" y="97.7">PA7</text>
<text x="222.7" y="96.6">VBAT</text>
<text x="222.7" y="100.8">VUSB</text>
<text x="222.7" y="98.7">VUSB</text>
<text x="242.5" y="96.6">PD0'</text>
<text x="242.5" y="100.8">PD2'</text>
<text x="242.5" y="98.7">PD4'</text>
<text x="262.4" y="98.7">DACR</text>
<text x="262.4" y="96.6">DACL</text>
<text x="262.4" y="100.8">VCMO1</text>
<text x="50.4" y="106">DCVDD</text>
<text x="50.4" y="103.9">PB0</text>
<text x="151.7" y="106">PF2</text>
<text x="151.7" y="103.9">PF3</text>
<text x="222.7" y="107.1">PB8</text>
<text x="222.7" y="105">PB9</text>
<text x="222.7" y="102.9">PB10</text>
<text x="242.5" y="102.9">PD3'</text>
<text x="242.5" y="105">GND</text>
<text x="242.5" y="107.1">GND</text>
<text x="262.4" y="102.9">HPVSS</text>
<text x="262.4" y="105">HPVSS</text>
<text x="262.4" y="107.1">AVSS</text>
<text x="50.4" y="110.2">GND</text>
<text x="50.4" y="112.3">GND</text>
<text x="50.4" y="108.1">GND</text>
<text x="151.7" y="112.3">PA10</text>
<text x="151.7" y="108.1">PA9</text>
<text x="222.7" y="111.3">PB6</text>
<text x="222.7" y="113.3">PB5</text>
<text x="222.7" y="109.2">PB7</text>
<text x="242.5" y="113.3">PA12</text>
<text x="242.5" y="111.3">PA13</text>
<text x="242.5" y="109.2">GND</text>
<text x="262.4" y="109.2">AVSS</text>
<text x="262.4" y="111.3">GND</text>
<text x="262.4" y="113.3">GND</text>
<text x="50.4" y="114.4">GND</text>
<text x="50.4" y="116.5">GND</text>
<text x="50.4" y="118.6">GND</text>
<text x="151.7" y="116.5">PF1</text>
<text x="151.7" y="114.4">PF0</text>
<text x="151.7" y="118.6">USBDP</text>
<text x="222.7" y="119.6">PB2'</text>
<text x="222.7" y="117.5">PB3</text>
<text x="222.7" y="115.4">PB4</text>
<text x="242.5" y="119.6">PA9'</text>
<text x="242.5" y="117.5">PA10'</text>
<text x="242.5" y="115.4">PA11</text>
<text x="262.4" y="117.5">PA1</text>
<text x="262.4" y="119.6">PA2</text>
<text x="262.4" y="115.4">PA0</text>
<text x="50.4" y="120.6">BTRF</text>
<text x="151.7" y="120.6">USBDM</text>
<text x="222.7" y="125.9">GND</text>
<text x="222.7" y="121.7">PB1'</text>
<text x="222.7" y="123.8">PB0</text>
<text x="242.5" y="121.7">PA8</text>
<text x="262.4" y="123.8">PA4</text>
<text x="262.4" y="121.7">PA3</text>
<text x="262.4" y="125.9">PA5</text>
<text x="50.4" y="131.1">GND</text>
<text x="181.9" y="131.1">PB0</text>
<text x="222.7" y="128">GND</text>
<text x="222.7" y="130">GND</text>
<text x="262.4" y="128">PA6</text>
<text x="262.4" y="130">PA7</text>
<text x="34.7" y="142.6">BT_ANT</text>
<text x="51.4" y="142.6">BTRF</text>
<text x="166.3" y="138.4">SPI_CS</text>
<text x="181.9" y="138.4">DI</text>
<text x="214.3" y="142.6">PB1'</text>
<text x="224.8" y="142.6">PB1</text>
<text x="245.7" y="142.6">AVSS</text>
<text x="214.3" y="149.9">PA9'</text>
<text x="214.3" y="144.6">PB2'</text>
<text x="224.8" y="149.9">PA9</text>
<text x="224.8" y="144.6">PB2</text>
<text x="245.7" y="145.7">VBAT</text>
<text x="253" y="145.7">VPWR</text>
<text x="151.7" y="155.1">PA9</text>
<text x="164.2" y="155.1">SPI_D2'</text>
<text x="175.7" y="155.1">FSVDD</text>
<text x="214.3" y="151.9">PA10'</text>
<text x="224.8" y="151.9">PA10</text>
<text x="244.6" y="151.9">VBAT</text>
<text x="255.1" y="151.9">VUSB</text>
<text x="45.1" y="160.3">32KOSCO</text>
<text x="85.6" y="161.7" transform="rotate(-90 85.6 161.7)">GND</text>
<text x="87.7" y="161.7" transform="rotate(-90 87.7 161.7)">GND</text>
<text x="89.8" y="161.7" transform="rotate(-90 89.8 161.7)">GND</text>
<text x="91.8" y="161.7" transform="rotate(-90 91.8 161.7)">BTTS</text>
<text x="93.9" y="161.7" transform="rotate(-90 93.9 161.7)">GND</text>
<text x="96" y="161.7" transform="rotate(-90 96 161.7)">GND</text>
<text x="98.1" y="161.7" transform="rotate(-90 98.1 161.7)">XOSCI</text>
<text x="100.2" y="161.7" transform="rotate(-90 100.2 161.7)">XOSCO</text>
<text x="102.3" y="161.7" transform="rotate(-90 102.3 161.7)">GND</text>
<text x="104.4" y="161.7" transform="rotate(-90 104.4 161.7)">GND</text>
<text x="106.5" y="161.7" transform="rotate(-90 106.5 161.7)">PA15</text>
<text x="108.6" y="161.7" transform="rotate(-90 108.6 161.7)">DVDD</text>
<text x="110.7" y="161.7" transform="rotate(-90 110.7 161.7)">PA14</text>
<text x="112.7" y="161.7" transform="rotate(-90 112.7 161.7)">PA13</text>
<text x="114.8" y="161.7" transform="rotate(-90 114.8 161.7)">PA12</text>
<text x="116.9" y="161.7" transform="rotate(-90 116.9 161.7)">PA11</text>
<text x="151.7" y="160.3">PA10</text>
<text x="164.2" y="160.3">SPI_D3'</text>
<text x="45.1" y="166.5">32KOSCI</text>
<text x="147.5" y="168.6">SPI_DI</text>
<text x="157.9" y="168.6">SPI_CS</text>
<text x="157.9" y="172.8">SPI_D2'</text>
<text x="159" y="170.7">DI</text>
<text x="190" y="169" transform="rotate(-90 190 169)">FSVDD</text>
<text x="193.4" y="172.8">SPI_CLK</text>
<text x="193.4" y="170.7">SPI_D3'</text>
<text x="31.6" y="174.9">XOSCI</text>
<text x="48.3" y="174.9">XOSCO</text>
<text x="193.4" y="174.9">SPI_DO</text>
</g>
<g font-size="1.5" fill="#f00">
<text x="55.6" y="57">VPWR</text>
<text x="156.9" y="103.9">SPI_CS</text>
<text x="156.9" y="106">SPI_DI</text>
<text x="156.9" y="110.2">SF_PWR</text>
<text x="156.9" y="108.1">SPI_D2</text>
<text x="156.9" y="112.3">SPI_D3</text>
<text x="156.9" y="114.4">SPI_CLK</text>
<text x="156.9" y="116.5">SPI_DO</text>
<text x="253" y="142.6">AGND</text>
</g>
</svg>
